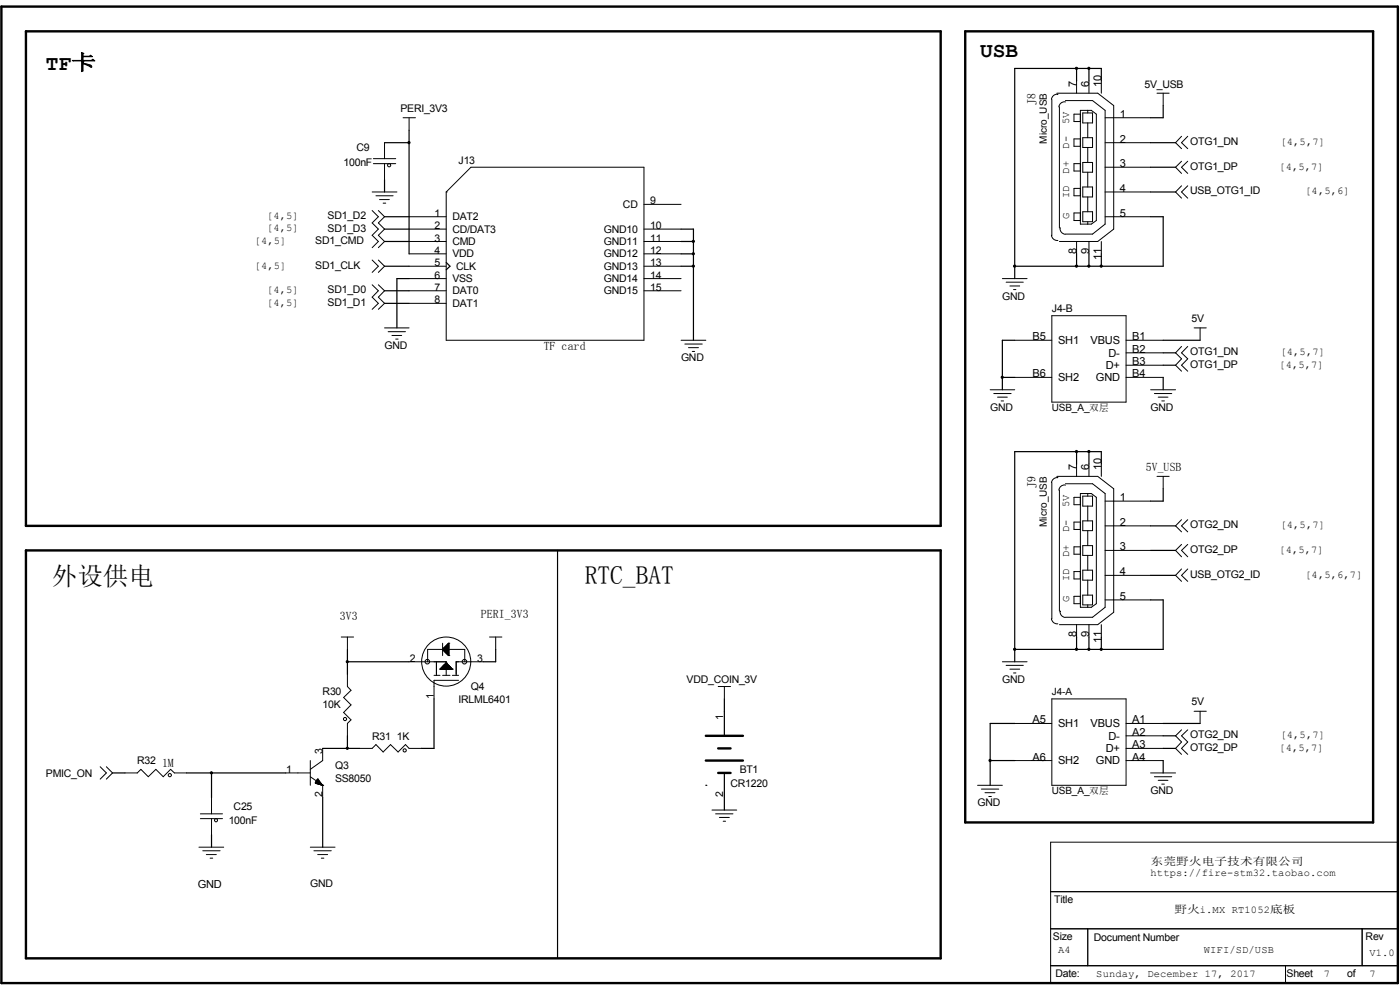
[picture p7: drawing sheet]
<svg xmlns="http://www.w3.org/2000/svg" width="297mm" height="210mm" viewBox="0 0 297 210" stroke-linecap="round" stroke-linejoin="round" font-family="sans-serif">
<path d="M.3 1.4h296.2v207.1h-296.2zM5.5 6.6h194.1v104.9h-194.1zM204.8 6.6h86.5v167.9h-86.5zM5.5 116.8h194.1v86.5h-194.1zM149.7 156.1h7.9M152.4 158.7h2.6M149.7 161.3h7.9M152.4 164h2.6" fill="none" stroke="#000" stroke-width=".51"/>
<g fill="none" stroke="#000" stroke-width=".21">
<path d="M224.2 19.8h8.7l3.4 2.6v26.2l-3.4 2.6h-8.2M228.4 17.1v2.7M231 17.1v2.7M233.6 17.1v2.7M245.4 19.8h2.6M246.8 19.8v2.6M79.2 34.7h4.7M79.2 33.7h4.7M81.6 30.3v3.4M81.6 34.7v3.4M85.5 25h2.6M86.8 25v2.6"/>
<path d="M99.9 35.5h36.7v36.7h-41.9v-31.5zM223.1 21.1v28.8M224.4 20.1a1.04 1.04 0 0 0-1.3 1M224.7 22.6v25.7M226 21.6a1.15 1.15 0 0 0-1.4 1.1M226 21.3h5.8l2.6 2.1v24.1l-2.6 2.2h-5.8M229.2 24.2h-1.4v1.6h1.4M229.2 29.5h-1.4v1.5h1.4M229.2 34.7h-1.4v1.6h1.4M229.2 40h-1.4v1.5h1.4M229.2 23.4h2.3l1.1 .8v22.6l-1.1 .7h-2.3zM229.7 29.2h2.1v2.1h-2.1z"/>
<path d="M229.7 24h2.1v2.1h-2.1zM229.7 34.5h2.1v2h-2.1zM229.7 39.7h2.1v2.1h-2.1zM230.8 23.4v.6M230.8 26.1v3.1M230.8 31.3v3.2M230.8 36.5v3.2M234.4 25h9.7M234.4 30.3h9.7M234.4 35.5h9.7M250.7 28.9l-1.3 1.4 1.3 1.2M250.7 34.2l-1.3 1.3 1.3 1.3"/>
<path d="M250.7 39.4l-1.3 1.3 1.3 1.3M252 28.9l-1.3 1.4 1.3 1.2M252 34.2l-1.3 1.3 1.3 1.3M252 39.4l-1.3 1.3 1.3 1.3M79 40.7h5.2M79 44.7l1.3 1.3-1.3 1.3 1.3 1.3-1.3 1.3 1.3 1.3-1.3 1.3M79 55.2l1.3 1.3-1.3 1.3M79.8 41.5h3.6M80.3 44.7l1.3 1.3-1.3 1.3 1.3 1.3-1.3 1.3 1.3 1.3-1.3 1.3M80.3 55.2l1.3 1.3-1.3 1.3M80.5 42.3h2.1M81.3 43.1h.5"/>
<path d="M86.8 46h7.9M86.8 51.2h7.9M86.8 48.6h7.9M86.8 53.8h7.9M86.8 56.5h7.9M86.8 59.1h7.9M94.7 40.7h.1M136.6 51.2h7.9M136.6 48.6h7.9M136.6 53.8h7.9M136.6 56.5h7.9M136.6 59.1h7.9"/>
<path d="M136.6 43.3h7.9M212.6 59.1h5.3M213.4 59.9h3.7M223.1 50v-.1a1.23 1.23 0 0 0 1.3 1.1M225 48.3a1.04 1.04 0 0 0 1 1.4M228.4 51.2v2.6M229.2 45.2h-1.4v1.6h1.4M229.7 44.9h2.1v2.1h-2.1zM230.8 41.8v3.1M230.8 47v.5M231 51.2v2.6M233.6 51.2v2.6"/>
<path d="M234.4 40.7h9.7M234.4 46h9.7M79 60.4l1.3 1.3-1.3 1.3 1.3 1.3-1.3 1.3M80.3 60.4l1.3 1.3-1.3 1.3 1.3 1.3-1.3 1.3M81.6 69.6h5.2M82.3 70.4h3.7M83.1 71.2h2.1M83.9 71.9h.6M86.8 61.7h7.9M86.8 64.3h7.9M136.6 61.7h7.9M144.5 72.2h5.2"/>
<path d="M145.3 73h3.7M146 73.7h2.2M146.9 74.5h.5M214.2 60.7h2.1M215 61.4h.5M215.3 72.2h7.8M223.1 67h15.8v18.3h-15.8zM238.9 72.2h7.9M238.9 74.8h7.9M238.9 77.5h7.9M250.7 73.5l-1.3 1.3 1.3 1.3-1.3 1.4 1.3 1.2M252 73.5l-1.3 1.3 1.3 1.3-1.3 1.4 1.3 1.2"/>
<path d="M253.3 69.6h2.6M254.6 69.6v2.6M210.1 82.7h5.2M210.8 83.5h3.7M211.6 84.2h2.1M212.4 85h.5M215.3 80.1h7.8M228.4 98.4v2.6M231 98.4v2.6M233.6 98.4v2.6M238.9 80.1h7.9M244.1 82.7h5.3"/>
<path d="M244.9 83.5h3.7M245.7 84.2h2.1M246.5 85h.5M223.1 102.4v28.8a1.11 1.11 0 0 0 1.3 1.1M224.2 101h8.7l3.4 2.7v26.2l-3.4 2.6h-8.2M224.4 101.3h-.1a1.23 1.23 0 0 0-1.2 1.1M224.7 103.9v25.7M226 102.9a1.15 1.15 0 0 0-1.4 1.1M226 102.6h5.8l2.6 2.1v24.1l-2.6 2.1h-5.8M229.2 105.5h-1.4v1.6h1.4M229.2 110.7h-1.4v1.6h1.4M229.2 116h-1.4v1.6h1.4"/>
<path d="M229.2 104.7h2.3l1.1 .8v22.6l-1.1 .7h-2.3zM229.7 105.2h2.1v2.2h-2.1zM229.7 110.5h2.1v2.1h-2.1zM229.7 115.7h2.1v2.1h-2.1zM230.8 104.7v.5M230.8 107.4v3.1M230.8 112.6v3.1M230.8 117.8v3.1M234.4 106.3h9.7M234.4 111.5h9.7M234.4 116.8h9.7M245.4 101h2.6"/>
<path d="M246.8 101v2.7M250.7 110.2l-1.3 1.3 1.3 1.3M250.7 115.5l-1.3 1.3 1.3 1.3M252 110.2l-1.3 1.3 1.3 1.3M252 115.5l-1.3 1.3 1.3 1.3M72.4 135.1h2.6M73.7 135.1v2.7M93.9 137.8h.1M93.9 137.8l1.3 1.3M93.9 137.8h1.3M93.9 136.4v2.7M93.9 137.7v.1"/>
<path d="M94 137.9h1.2M94.1 138h1.1M94.1 137.5v.5M94.2 138.1h1M94.2 138.2h1M94.3 138.2h.9M94.4 138.3h.8M94.4 137.3v.9M94.5 137.2h.7M94.5 138.4h.7M94.6 138.5h.6M94.6 137.1v1.3"/>
<path d="M94.6 138.6h.6M94.7 138.6h.5M94.8 138.7h.4M94.8 136.9v1.7M94.9 138.8h.3M94.9 138.9h.3M95 138.9h.2M95 136.7v2.2M95.1 139h.1M95.2 139.1h.1M95.2 136.4h.1M95.2 136.9h-.5v1.7"/>
<path d="M95.2 136.4v2.7M95.2 136.4l-1.3 1.4M95.2 137.7h-1.2v.1M95.2 137.6h-1.2v.3M95.2 137.5h-1.1v.5M95.2 137.4h-1v.6M95.2 137.4h-1v.7M95.2 137.3h-.9v.9M95.2 137.2h-.8v1.1M95.2 137.1h-.7v1.3M95.2 137h-.6v1.5M95.2 136.8h-.4v1.9"/>
<path d="M95.2 136.8h-.3v1.9M95.2 136.7h-.3v2.1M95.2 136.6h-.2v2.3M95.2 136.5h-.1v2.4M95.2 136.5l-.1 2.5M103.8 135.1h2.7M105.2 135.1v2.7M225 129.7l-.1 .1a1.23 1.23 0 0 0 1.1 1.2M228.4 132.5v2.6M229.2 121.2h-1.4v1.6h1.4M229.2 126.5h-1.4v1.6h1.4M229.7 120.9h2.1v2.2h-2.1z"/>
<path d="M229.7 126.2h2.1v2.1h-2.1zM230.8 123.1v3.1M230.8 128.3v.5M231 132.5v2.6M233.6 132.5v2.6M234.4 122h9.7M234.4 127.3h9.7M250.7 120.7l-1.3 1.3 1.3 1.3M252 120.7l-1.3 1.3 1.3 1.3M68.5 158.7v2.6l-2.7 1.9M73.7 143v2.6l.8 .8-1.6 1.6 1.6 1.5-1.6 1.6 1.6 1.6-.8 .8v2.6M76.3 158.7h2.7l.8-.8 1.5 1.6 1.5-1.6 1.7 1.6 1.5-1.6 .8 .8h2.6"/>
<path d="M86.8 140.4h7.9v2.9M90.7 140.4v-2.6h7.9v2.6M92.1 143.3h1.2M92.6 140.4v2.9M93.3 141.9h.1M93.3 141.9h2.7M93.4 141.9h.1M93.5 141.9h2.4M93.5 141.8v.1M93.5 141.8h2.3M93.5 141.7v.2M93.6 141.9v-.2h2.2v.2"/>
<path d="M93.7 141.6h2v.3M93.7 141.6v.3M93.7 141.6h1.9v.3M93.7 141.5v.4M93.8 141.9v-.4h1.7v.4M93.9 143.3h1.6M93.9 141.4v.5M93.9 141.4h1.6v.5M93.9 141.3v.6M93.9 141.4h1.5v.5M94 141.9v-.6h1.4v.6M94 141.2v.7"/>
<path d="M94.1 141.1v.8M94.1 141.2h1.1v.7M94.1 141.1h1.1v.8M94.2 141.9v-.8h.9v.8M94.2 141v.9M94.3 141v.9M94.3 141h.7v.9M94.4 140.9v1M94.4 141h.6v.9M94.4 141.9v-1.1l.5 .1v1M94.5 140.8v1.1M94.5 140.8h.3v1.1"/>
<path d="M94.6 140.7v1.2M94.6 140.8h.2v1.1M94.6 141.9v-1.3l.1 .1v1.2M94.7 140.6h.1M94.7 140.6l-1.4 1.3M94.7 140.6l1.3 1.3M94.9 140.8v1.1M95.1 141.1v.8M95.3 141.3v.6M95.5 141.5v.4M95.7 141.7v.2M95.9 141.9h.1"/>
<path d="M96 141.9h.1M96 143.3h1.3M97.3 144.3h-5.2v4M102.5 140.4h-5.7v2.9M152.4 145.6h2.6M153.7 145.6v2.7M212.6 140.4h5.3M213.4 141.1h3.7M214.2 141.9h2.1M215 142.7h.5M215.3 153.5h7.8M223.1 148.3h15.8v18.3h-15.8z"/>
<path d="M238.9 153.5h7.9M238.9 156.1h7.9M238.9 158.7h7.9M250.7 154.8l-1.3 1.3 1.3 1.3-1.3 1.3 1.3 1.3M252 154.8l-1.3 1.3 1.3 1.3-1.3 1.3 1.3 1.3M253.3 150.9h2.6M254.6 150.9v2.6M21.3 162.6l1.3 1.4-1.3 1.3M22.6 162.6l1.3 1.4-1.3 1.3M26.5 164h2.6l.8-.8 1.6 1.6 1.6-1.6 1.5 1.6 1.6-1.6 .8 .8h2.6M42.2 179.7h5.3M42.5 172.6h4.7"/>
<path d="M42.5 173.7h4.7M44.9 169.2v3.4M44.9 173.7v3.4M60.6 164h5.2M65.8 164.8l2.7 1.8M65.8 161.3v5.3M65.8 179.7h5.3M66.9 166.1h.1M66.9 166.1l1.6 .5M66.9 166.1h1.1M66.9 166.1h1.1v.4M66.9 166v.1"/>
<path d="M67 165.9h.9v.5h.4v.1M67 166h.9M67 165.9v.2M67 166.2h1.1v.3l.3 .1M67 165.9h.8M67 165.8v.3M67.1 165.8h.7v.6M67.1 165.7h.7v.7M67.1 165.7v.5M67.1 165.7h.6v.7h.5M67.1 165.6v.6M67.2 166.2l1 .1v.2"/>
<path d="M67.2 165.6l.4 .1v.6M67.2 165.5v.7M67.2 165.5h.4v.8M67.3 165.5h.3v.8h.6v.2l.2 .1M67.3 165.4h.2v.9M67.3 165.4v.8M67.4 165.3v.9M67.4 165.4h.1M67.4 165.3h.1M67.4 165.3l1.1 1.3M67.4 165.3l-.5 .8M67.4 165.3v1"/>
<path d="M67.4 165.4v.9M68 166v.4M68.5 166.6h.1M68.5 166.6v2.6M151 171.8h5.3M151.8 172.6h3.7M152.6 173.4h2.1M153.4 174.2h.5M207.4 166.6h5.2M208.2 167.4h3.7M209 168.1h2.1M209.8 169h.5"/>
<path d="M215.3 161.3h7.8M222.9 178.6h73.6v29.9h-73.6zM238.9 161.3h7.9M244.1 164h5.3M244.9 164.8h3.7M245.7 165.5h2.1M246.5 166.3h.5M43 180.5h3.7M43.8 181.3h2.1M44.6 182h.5M66.6 180.5h3.7M67.4 181.3h2.1"/>
<path d="M68.2 182h.5M222.9 189.1h73.6M222.9 197h73.6M230.8 197v7.9M289 197v7.9M222.9 204.9h73.6M272.7 204.9v3.6"/>
<circle cx="82.6" cy="35.1" r=".34"/>
<circle cx="73.2" cy="152.5" r=".34"/>
<circle cx="85.9" cy="159.2" r=".34"/>
<circle cx="90.7" cy="140.4" r=".49"/>
<circle cx="94.7" cy="140.3" r="5.2"/>
<circle cx="98.5" cy="140.4" r=".49"/>
<circle cx="36" cy="164.4" r=".34"/>
<circle cx="45.8" cy="174" r=".33"/>
</g>
<g fill="none" stroke="#000" stroke-width=".25">
<path d="M228.4 14.5v2.6M231 14.5v2.6M233.6 17.1v-2.6h-18.3v44.6M81.6 30.3h5.2M81.6 38.1v2.6M86.8 27.6v26.2M244.1 35.5h5.3M244.1 30.3h5.3M246.8 22.4v2.6h-2.7M81.6 46h5.2M81.6 56.5h5.2M81.6 51.2h5.2"/>
<path d="M81.6 48.6h5.2M86.8 59.1h-2.6v10.5M94.7 55.7l.8 .8-.8 .7M144.5 56.5h2.6M144.5 51.2h2.6M144.5 48.6h2.6v23.6M144.5 53.8h2.6M228.4 53.8v2.7M231 53.8v2.7M233.6 53.8v2.7M244.1 46h2.7v10.5h-31.5M244.1 40.7h5.3"/>
<path d="M81.6 64.3h5.2M81.6 61.7h5.2M215.3 72.2h-2.7v10.5M246.8 72.2h7.8M246.8 77.5h2.6M246.8 74.8h2.6M212.6 80.1h2.7M228.4 95.8v2.6M231 95.8v2.6M233.6 98.4v-2.6h-18.3v44.6M246.8 80.1v2.6M118.3 116.8v86.5"/>
<path d="M244.1 116.8h5.3M244.1 111.5h5.3M246.8 103.7v2.6h-2.7M73.7 137.8v5.2M105.2 137.8v2.6h-2.7M228.4 135.1v2.7M231 135.1v2.7M233.6 135.1v2.7M244.1 127.3h2.7v10.5h-31.5M244.1 122h5.3M68.5 158.7h7.8M73.7 156.1v2.6"/>
<path d="M73.7 140.4h13.1M92.1 148.3v10.4h-2.7M153.7 148.3v7.8M215.3 153.5h-5.2v13.1M246.8 153.5h7.8M246.8 158.7h2.6M246.8 156.1h2.6M23.9 164h2.6M39.6 164h21M44.9 164v5.2M44.9 177.1v2.6M68.5 169.2v10.5"/>
<path d="M149.7 166.6h.1M153.7 164v7.8M210.1 161.3h5.2M246.8 161.3v2.7"/>
</g>
<g fill="#000" stroke="#000" stroke-width=".21">
<circle cx="228.4" cy="14.5" r=".23"/>
<circle cx="231" cy="14.5" r=".23"/>
<circle cx="86.8" cy="30.2" r=".23"/>
<circle cx="147.1" cy="53.8" r=".23"/>
<circle cx="147.1" cy="51.2" r=".23"/>
<circle cx="147.1" cy="56.5" r=".23"/>
<circle cx="215.2" cy="56.5" r=".23"/>
<circle cx="228.4" cy="56.5" r=".23"/>
<circle cx="231" cy="56.5" r=".23"/>
<circle cx="233.6" cy="56.5" r=".23"/>
<circle cx="212.6" cy="80" r=".23"/>
<circle cx="228.4" cy="95.8" r=".23"/>
<circle cx="231" cy="95.8" r=".23"/>
<circle cx="215.2" cy="137.7" r=".23"/>
<circle cx="228.4" cy="137.7" r=".23"/>
<circle cx="231" cy="137.7" r=".23"/>
<circle cx="233.6" cy="137.7" r=".23"/>
<circle cx="73.7" cy="140.4" r=".23"/>
<circle cx="73.7" cy="158.7" r=".23"/>
<circle cx="44.9" cy="163.9" r=".23"/>
<circle cx="210" cy="161.3" r=".23"/>
</g>
<g font-size="5.4">
<text x="11" y="124.1">外设供电</text>
<text x="124" y="123.9">RTC_BAT</text>
</g>
<g font-size="4.5">
<text x="9.7" y="14.8">TF卡</text>
<text x="207.9" y="12.1">USB</text>
</g>
<g font-size="2.5">
<text x="219.7" y="22.3" transform="rotate(-90 219.7 22.3)">J8</text>
<text x="115.4" y="74.3">TF card</text>
<text x="243.1" y="100">5V_USB</text>
<text x="219.7" y="103.6" transform="rotate(-90 219.7 103.6)">J9</text>
<text x="72.1" y="131.4">3V3</text>
<text x="102" y="131.2">PERI_3V3</text>
<text x="34.4" y="162.7">1M</text>
</g>
<g font-size="2.3">
<text x="228.4" y="18.4" transform="rotate(-90 228.4 18.4)">7</text>
<text x="231" y="18.4" transform="rotate(-90 231 18.4)">6</text>
<text x="233.6" y="18.4" transform="rotate(-90 233.6 18.4)">10</text>
<text x="237.6" y="25">1</text>
<text x="237.6" y="30.3">2</text>
<text x="237.6" y="35.5">3</text>
<text x="237.6" y="40.7">4</text>
<text x="237.6" y="46">5</text>
<text x="228.4" y="53.8" transform="rotate(-90 228.4 53.8)">8</text>
<text x="231" y="53.8" transform="rotate(-90 231 53.8)">9</text>
<text x="233.6" y="55.2" transform="rotate(-90 233.6 55.2)">11</text>
<text x="219" y="72.2">B5</text>
<text x="224.5" y="73">SH1</text>
<text x="231.4" y="73">VBUS</text>
<text x="235.2" y="75.6">D-</text>
<text x="240.2" y="72.2">B1</text>
<text x="240.2" y="74.8">B2</text>
<text x="240.2" y="77.5">B3</text>
<text x="219" y="80">B6</text>
<text x="224.5" y="80.8">SH2</text>
<text x="232.5" y="80.8">GND</text>
<text x="234.6" y="78.3">D+</text>
<text x="240.2" y="80">B4</text>
<text x="228.4" y="99.7" transform="rotate(-90 228.4 99.7)">7</text>
<text x="231" y="99.7" transform="rotate(-90 231 99.7)">6</text>
<text x="233.6" y="99.7" transform="rotate(-90 233.6 99.7)">10</text>
<text x="237.6" y="106.3">1</text>
<text x="237.6" y="111.5">2</text>
<text x="237.6" y="116.7">3</text>
<text x="237.6" y="122">4</text>
<text x="237.6" y="127.2">5</text>
<text x="228.4" y="135.1" transform="rotate(-90 228.4 135.1)">8</text>
<text x="231" y="135.1" transform="rotate(-90 231 135.1)">9</text>
<text x="233.6" y="136.4" transform="rotate(-90 233.6 136.4)">11</text>
<text x="219" y="153.5">A5</text>
<text x="224.5" y="154.3">SH1</text>
<text x="231.4" y="154.3">VBUS</text>
<text x="240.2" y="153.5">A1</text>
<text x="219" y="161.3">A6</text>
<text x="234.6" y="159.6">D+</text>
<text x="235.2" y="156.9">D-</text>
<text x="240.2" y="156.1">A2</text>
<text x="240.2" y="158.7">A3</text>
<text x="240.2" y="161.3">A4</text>
<text x="224.5" y="162.1">SH2</text>
<text x="232.5" y="162.1">GND</text>
<text x="244.1" y="183.4">东莞野火电子技术有限公司</text>
<text x="42" y="188.3">GND</text>
<text x="249.1" y="193.6">野火i.MX RT1052底板</text>
</g>
<g font-size="2.2">
<text x="85" y="23.7">PERI_3V3</text>
<text x="242.8" y="18.7">5V_USB</text>
<text x="226.8" y="26.3" transform="rotate(-90 226.8 26.3)">5V</text>
<text x="72.9" y="35.2">100nF</text>
<text x="75.6" y="32.1">C9</text>
<text x="97.3" y="34.7">J13</text>
<text x="226.8" y="31.5" transform="rotate(-90 226.8 31.5)">D-</text>
<text x="252.5" y="30.8">OTG1_DN</text>
<text x="271.6" y="30.8">[4,5,7]</text>
<text x="226.8" y="36.8" transform="rotate(-90 226.8 36.8)">D+</text>
<text x="252.5" y="36">OTG1_DP</text>
<text x="252.5" y="41.2">USB_OTG1_ID</text>
<text x="271.4" y="36">[4,5,7]</text>
<text x="276.9" y="41.2">[4,5,6]</text>
<text x="56.6" y="46.5">[4,5]</text>
<text x="69.5" y="46.5">SD1_D2</text>
<text x="92.2" y="46">1</text>
<text x="96" y="46.7">DAT2</text>
<text x="132.2" y="44.1">CD</text>
<text x="137.9" y="43.4">9</text>
<text x="226.8" y="46.5" transform="rotate(-90 226.8 46.5)">G</text>
<text x="226.8" y="42" transform="rotate(-90 226.8 42)">ID</text>
<text x="54" y="51.7">[4,5]</text>
<text x="56.6" y="49.1">[4,5]</text>
<text x="66.9" y="51.7">SD1_CMD</text>
<text x="69.5" y="49.1">SD1_D3</text>
<text x="92.2" y="48.6">2</text>
<text x="92.2" y="51.2">3</text>
<text x="92.2" y="53.9">4</text>
<text x="96" y="49.4">CD/DAT3</text>
<text x="96" y="52">CMD</text>
<text x="128.1" y="52">GND11</text>
<text x="128.1" y="49.4">GND10</text>
<text x="137.9" y="53.9">12</text>
<text x="137.9" y="51.2">11</text>
<text x="137.9" y="48.6">10</text>
<text x="54" y="57">[4,5]</text>
<text x="66.9" y="57">SD1_CLK</text>
<text x="92.2" y="56.5">5</text>
<text x="92.2" y="59.1">6</text>
<text x="96" y="54.6">VDD</text>
<text x="96" y="59.9">VSS</text>
<text x="96.8" y="57.2">CLK</text>
<text x="128.1" y="54.6">GND12</text>
<text x="128.1" y="57.2">GND13</text>
<text x="128.1" y="59.9">GND14</text>
<text x="137.9" y="56.5">13</text>
<text x="137.9" y="59.1">14</text>
<text x="56.6" y="62.2">[4,5]</text>
<text x="56.6" y="64.9">[4,5]</text>
<text x="69.5" y="62.2">SD1_D0</text>
<text x="69.5" y="64.9">SD1_D1</text>
<text x="92.2" y="61.7">7</text>
<text x="92.2" y="64.4">8</text>
<text x="96" y="62.4">DAT0</text>
<text x="96" y="65.1">DAT1</text>
<text x="128.1" y="62.4">GND15</text>
<text x="137.9" y="61.7">15</text>
<text x="212.6" y="63.6">GND</text>
<text x="223.1" y="66.2">J4-B</text>
<text x="252.8" y="68.3">5V</text>
<text x="81.6" y="74">GND</text>
<text x="144.5" y="76.7">GND</text>
<text x="252.5" y="75.4">OTG1_DN</text>
<text x="252.5" y="78">OTG1_DP</text>
<text x="271.4" y="78">[4,5,7]</text>
<text x="271.6" y="75.4">[4,5,7]</text>
<text x="210" y="87.2">GND</text>
<text x="244.1" y="87.2">GND</text>
<text x="226.8" y="107.6" transform="rotate(-90 226.8 107.6)">5V</text>
<text x="226.8" y="112.9" transform="rotate(-90 226.8 112.9)">D-</text>
<text x="252.5" y="112.1">OTG2_DN</text>
<text x="271.6" y="112.1">[4,5,7]</text>
<text x="226.8" y="118.1" transform="rotate(-90 226.8 118.1)">D+</text>
<text x="252.5" y="117.3">OTG2_DP</text>
<text x="271.4" y="117.3">[4,5,7]</text>
<text x="226.8" y="123.3" transform="rotate(-90 226.8 123.3)">ID</text>
<text x="252.5" y="122.6">USB_OTG2_ID</text>
<text x="276.9" y="122.6">[4,5,6,7]</text>
<text x="226.8" y="127.8" transform="rotate(-90 226.8 127.8)">G</text>
<text x="86.9" y="140.4">2</text>
<text x="101.2" y="140.4">3</text>
<text x="68.4" y="147.5">R30</text>
<text x="92.1" y="148.2" transform="rotate(-90 92.1 148.2)">1</text>
<text x="97.3" y="149">IRLML6401</text>
<text x="99.9" y="146.4">Q4</text>
<text x="145.7" y="144.8">VDD_COIN_3V</text>
<text x="212.6" y="144.8">GND</text>
<text x="252.8" y="149.5">5V</text>
<text x="68.4" y="150.1">10K</text>
<text x="153.4" y="152.7" transform="rotate(-90 153.4 152.7)">1</text>
<text x="68.4" y="160" transform="rotate(-90 68.4 160)">3</text>
<text x="78.9" y="156.9">R31</text>
<text x="84.2" y="156.9">1K</text>
<text x="252.5" y="156.6">OTG2_DN</text>
<text x="252.5" y="159.3">OTG2_DP</text>
<text x="271.4" y="159.3">[4,5,7]</text>
<text x="271.6" y="156.6">[4,5,7]</text>
<text x="9.7" y="164.8">PMIC_ON</text>
<text x="29.1" y="162.1">R32</text>
<text x="60.7" y="164">1</text>
<text x="71.1" y="163.2">Q3</text>
<text x="71.1" y="165.8">SS8050</text>
<text x="155" y="166.8">CR1220</text>
<text x="156.9" y="164">BT1</text>
<text x="49.6" y="171.8">C25</text>
<text x="68.4" y="169.1" transform="rotate(-90 68.4 169.1)">2</text>
<text x="153.4" y="169.1" transform="rotate(-90 153.4 169.1)">2</text>
<text x="207.4" y="171.1">GND</text>
<text x="244.1" y="168.4">GND</text>
<text x="48.5" y="174.7">100nF</text>
<text x="244.1" y="185.7">https://fire-stm32.taobao.com</text>
<text x="65.8" y="188.1">GND</text>
<text x="223.6" y="191.5">Title</text>
<text x="223.4" y="199.4">Size</text>
<text x="224.4" y="202.2">A4</text>
<text x="232.1" y="199.6">Document Number</text>
<text x="255.4" y="202.2">WIFI/SD/USB</text>
<text x="289.7" y="199.4">Rev</text>
<text x="290.5" y="202.8">V1.0</text>
<text x="223.9" y="207.2">Date:</text>
<text x="232.6" y="207.2">Sunday, December 17, 2017</text>
<text x="272.9" y="207.2">Sheet</text>
<text x="280.8" y="207.2">7</text>
<text x="285.8" y="207.2">of</text>
<text x="290.5" y="207.2">7</text>
</g>
<g font-size="2.1">
<text x="222.1" y="30.5" transform="rotate(-90 222.1 30.5)">Micro_USB</text>
<text x="223.1" y="87.2">USB_A_双层</text>
<text x="222.1" y="111.8" transform="rotate(-90 222.1 111.8)">Micro_USB</text>
<text x="223.1" y="147.4">J4-A</text>
<text x="223.1" y="168.4">USB_A_双层</text>
</g>
</svg>
